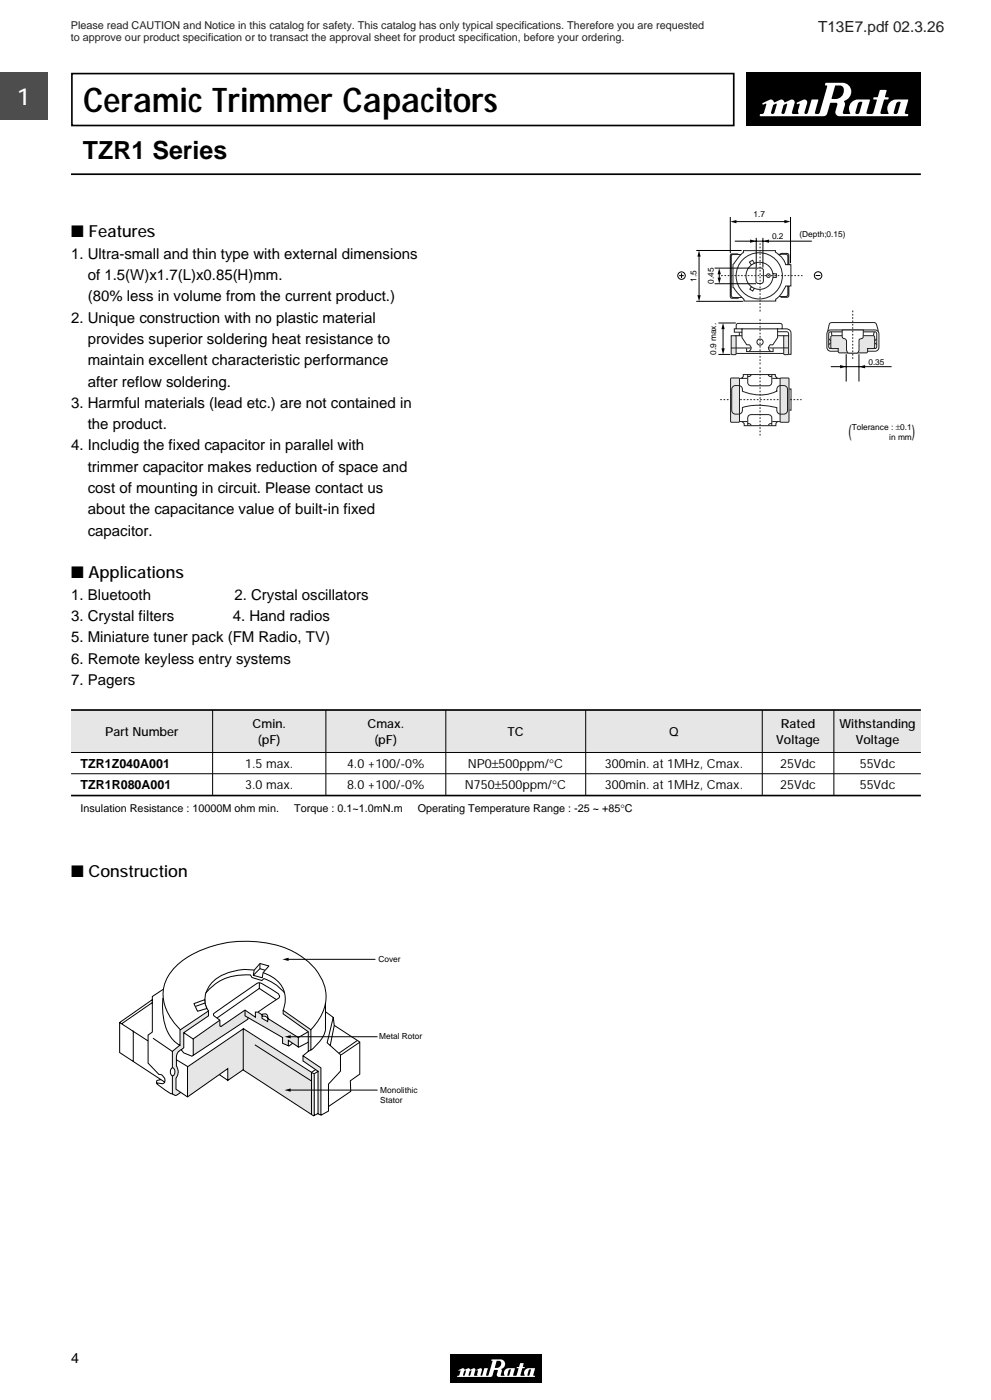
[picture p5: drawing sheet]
<svg xmlns="http://www.w3.org/2000/svg" width="210mm" height="297mm" viewBox="0 0 210 297" stroke-linecap="round" stroke-linejoin="round" font-family="sans-serif">
<path d="M95.4 287h19.3v5.9h-19.3z" fill="#000"/>
<path d="M97.1 290.4l1-.5 .4 .3-.4 1.2 .1 .2 .3-.2 .2-.9-.2-.1v-.2l.9-.2 .2 .2h.1l-.2 .4-.3 .8 .2 .2 .2-.2 .3-.9-.2-.1v-.2l.8-.2 .2 .3-.3 1.1 .1 .2h.6l.2-1.1h-.3l-.1-.2 .9-.4 .3 .4-.3 1.1 .1 .2 .3-.2 .4-1.4 .7-.1-.4 1.5 .4 .2 .2-.2 .8-2.9-.2-.1v-.3h1.9a1.05 1.05 0 0 1 1 .9 1.05 1.05 0 0 1-.8 1.2l.1 .3-.2 1h.8a1.03 1.03 0 0 1 .8-1.6l1.4 .1-.2 .7-.8-.1v-.4l-.3 .1-.3 1.2h.3l.3-.9 .8 .1-.2 .7 .5 .2 .2-.2 .4-1.4-.4-.1 .1-.2h.4l.3-.8h.7l-.2 .7 .4 .2-.5 .2-.4 1.4 .2 .2 .7-.1a1.02 1.02 0 0 1 .9-1.6l1.3 .1-.1 .5h-.8v-.3l-.4 .1-.3 1.2h.4l.3-1h.8l-.3 .9 .4 .2v.2h-7.4a.48 .48 0 0 1-.7-.6l.3-.7-.5-.2v-.4h.2a.77 .77 0 0 0 1-.8 .77 .77 0 0 0-1-.7l-.4 1.4 .2 .1v.4l-.4 .1-.3 1.1-.2 .3h-7.2v-.2l.4-.2 .3-.9h-.4z" fill="#fff"/>
<path d="M-.1 15.4h10.1v10h-10.1z" fill="#4d4d4d"/>
<path d="M15.2 15.6h140.2v11h-140.2zM15 36.9h180" fill="none" stroke="#000" stroke-width=".35"/>
<path d="M158.2 15.4h36.8v11.4h-36.8z" fill="#000"/>
<path d="M180.1 24h.1" fill="none" stroke="#000" stroke-width=".21"/>
<path d="M161.5 21.9l1.5-.8a.76 .76 0 0 1 1 .6l.2-.1v.4l-.4 .3-.5 1.6a.38 .38 0 0 0 .4 .3 .38 .38 0 0 0 .4-.4l.4-1.7-.1-.1h-.2v-.4l1-.5a.96 .96 0 0 1 1.1 .6l.2-.1-.1 .4-.4 .3-.5 1.5a.4 .4 0 0 0 .5 .4 .4 .4 0 0 0 .3-.5l.4-1.6-.1-.1h-.2l.1-.4 1.2-.5 .4 .2 .2 .4-.5 2.3 .2 .2 1.1-.1-.1-.6 .4-1.4-.1-.2-.5 .2v-.3l1.3-.7a.6 .6 0 0 1 .6 .1 .6 .6 0 0 1 .3 .6l-.6 2 .3 .4 .4-.3 .8-2.8h1.4l-.7 2.8a.59 .59 0 0 0 .6 .3 .59 .59 0 0 0 .5-.6l1.5-5.3-.4-.2 .1-.5 3.6-.1a2 2 0 0 1 1.8 1.9 2 2 0 0 1-1.5 2.1l.2 .7-.4 1.8 .2 .2h1.2l.1-.2a1.95 1.95 0 0 1 1.6-2.9h2.4l.2 .1-.4 1.3-1.4-.1 .2-.7-.2-.1-.7 .2-.6 2a.43 .43 0 0 0 .4 .5 .43 .43 0 0 0 .4-.4l.5-1.5 1.4 .1-.4 1.4 .2 .2 .9 .1 .3-.2 .8-2.8-.7-.2v-.3l.9-.1 .5-1.5h1.3l.1 .1-.4 1.3 .8 .3-.1 .3h-.8l-.8 2.8 .3 .3h1.3l.1-.2a1.95 1.95 0 0 1 1.7-2.9h2.3l.2 .1-.3 1h-1.5l.2-.5-.2-.1a.68 .68 0 0 0-.8 .4l-.5 1.8a.45 .45 0 0 0 .4 .4 .45 .45 0 0 0 .5-.3l.4-1.7h1.5l-.5 1.7 .2 .2 .6 .1-.2 .4h-14.4a.85 .85 0 0 1-.8-1.1l.4-1.4-.2-.3h-.7l.1-.8h.4a1.75 1.75 0 0 0 1.5-2.6 1.93 1.93 0 0 0-1.6-.3l-.8 2.7 .5 .2-.1 .8-.7 .1-.6 2.1a.83 .83 0 0 1-.8 .6h-13.3l-.2-.1 .1-.3 .6-.1 .2-.2 .5-1.8-.1-.1-.6 .2z" fill="#fff"/>
<path d="M152.7 58.4h17.3M161 66v-14.5M161 77.2v-9.7M152.5 84.7h17.3M161 92.3v-14.5" fill="none" stroke="#231f20" stroke-width=".21" stroke-dasharray=".4 .4" stroke-linecap="butt"/>
<g fill="none" stroke="#231f20" stroke-width=".21">
<path d="M156.4 53.9l-.2-.1h-1.2l-.3 .4v8.7a.92 .92 0 0 0 1.1 .3l.7-.1M156.9 53.9h-1.7l-.3 .4v8.4a.5 .5 0 0 0 .6 .3h1.6M157.5 53.1h6.7v.3l.5 .3a4.3 4.3 0 0 1 1.7 2.4h1.1v4.5h-1.1l-.2 .6a5.8 5.8 0 0 1-1.9 2.2v.4h-6.7v-.4l-1.4-1.4-.7-.9-.2-.2v-4.8l1.4-1.9 .8-.7zM159.8 55.8l-.4-.6-.7 .3 .4 .6M160.2 57a1.05 1.05 0 0 1 1.4 0v2.8a1.05 1.05 0 0 1-1.4 0zM163.7 58h.8l-.1 .8h-.6M164.9 53.9h1.7a1.03 1.03 0 0 1 .3 1.2v1M165.3 53.9l.2-.2h1.4a1.45 1.45 0 0 1 .2 1.4v1M155.9 69.6l.2-.9 2.8-.2a33.7 33.7 0 0 1 6.7 .2l.1 .9M157.1 70.4h-1.6v-.7h11.2a.93 .93 0 0 1 .8 1v4.4l-.5-.1M157.2 69.6v1.9l1 1.6h.5a.83 .83 0 0 1 .4 .9l-.4 .4M159.1 60.8l-.3 .5 .6 .4 .4-.6"/>
<path d="M164.7 69.6v1.9l-1 1.6h-.5a.83 .83 0 0 0-.4 .9l.4 .4M166.9 60.6v1a.92 .92 0 0 1-.4 1.2h-1.5M167.1 60.6l-.1 2.3-.3 .1h-1.2l-.2-.2"/>
<circle cx="160.8" cy="58.5" r="4.9"/>
<circle cx="160.9" cy="58.5" r="2.87"/>
<circle cx="162.8" cy="58.4" r=".39"/>
</g>
<g fill="#e6e7e9" stroke="#231f20" stroke-width=".21">
<path d="M154.9 71.1h1v3.8l-.2 .3h-.6l-.2-.3z"/>
<path d="M166 71.1h1v3.8l-.2 .3h-.6l-.2-.3z"/>
</g>
<g fill="none" stroke="#231f20" stroke-width=".21">
<path d="M154.8 73.7h4.3M155.7 71.1h1.5M155.9 74.9h10.1M156.6 70.4v.8M158.1 73.8v.7h5.6v-.7M162.8 73.7h4.2M164.7 71.1h1.4M164.7 70.3h2l.3 .4v.5"/>
<circle cx="161" cy="72.5" r=".66"/>
</g>
<g fill="#e6e7e9" stroke="#231f20" stroke-width=".21">
<path d="M154.8 80.2l1.6-.1 .2 .2v9l-.2 .2h-1.5l-.2-.2z"/>
<path d="M165.3 80.2l1.6-.1 .2 .2v9l-.2 .2h-1.5l-.2-.2z"/>
</g>
<g fill="none" stroke="#231f20" stroke-width=".21">
<path d="M158.4 79.4v.5a1.82 1.82 0 0 0 .3 1.8l2.6 .1a2.25 2.25 0 0 0 2.1-.4l.1-2M159.1 79.4l-.2 .3-.6 .1M162.8 79.4l.1 .3 .6 .1M175.4 70.2l.5-.3h9.5a.81 .81 0 0 1 .8 .9v2.8a.81 .81 0 0 1-.8 .8h-9.5a.81 .81 0 0 1-.8-.8v-2.8zM175.7 70.4h9.8l.2 .3v3l-.3 .2-9.7-.1-.2-.3v-2.8zM155.2 81.9a1.27 1.27 0 0 1 2 .6v.4a9.3 9.3 0 0 0 7.3 .1 .96 .96 0 0 1 .8-1.3h.7a.8 .8 0 0 1 .8 .8v4.5a.8 .8 0 0 1-.8 .8h-.7a.8 .8 0 0 1-.8-.8v-.6a13.8 13.8 0 0 0-7.3 0 1.08 1.08 0 0 1-.4 1.3 1.46 1.46 0 0 1-1.8-.4v-4.8zM156.6 80.2h1.7M156.6 89.3h1.7M157.2 89.4l.4 .4v.4h6.7v-.5l.3-.3M158.3 89.8a.62 .62 0 0 1 .8 .3M158.4 90.2v-1.9a2.25 2.25 0 0 1 2.1-.4h2.6a1.82 1.82 0 0 1 .4 1.8v.5M163.5 89.8a.62 .62 0 0 0-.7 .3"/>
<path d="M163.6 80.2h1.7M163.6 89.3h1.7M164.6 80.1l-.4-.4v-.3h-6.8v.4l-.3 .4M167.2 82.4h.3v4.5h-.3"/>
</g>
<path d="M176 71.3l.3-.2h8.7l.3 .3v2.2l-.3 .3h-1.2l-.1 .7-.2 .2h-5.7l-.2-.2v-.7h-1.3l-.3-.2z" fill="#e6e6e6" stroke="#231f20" stroke-width=".21"/>
<path d="M175.3 70.2l.3-1.5a.68 .68 0 0 1 1-.3h8.6a1.82 1.82 0 0 1 .8 1.7v.1M175.6 71.8l.4 .4M176 72.6l-.5 .4M176 70.3l.2 .8M185.2 70.3l-.2 .8M185.3 72.6l.4 .4M185.7 71.8l-.4 .4" fill="none" stroke="#231f20" stroke-width=".21"/>
<path d="M178.4 69.9h4.5v.5a1.03 1.03 0 0 1-.5 1.4l-.4 .2v1.5a1.26 1.26 0 0 1-.4 1.3h-.7a1.57 1.57 0 0 1-1.4-.1l-.2-.5v-1.1a1.01 1.01 0 0 0-.5-1.4l-.4-.3z" fill="#fff" stroke="#231f20" stroke-width=".21"/>
<g fill="none" stroke="#000" stroke-width=".21">
<path d="M143.8 58.4h1M144.4 57.9v1M147.5 53.1h9.6M148.1 54.2v8.6M151.4 56.8h8.7M152.3 57.9v1.2M154.7 46v7.6M155.6 51.1h16.4M155.7 47h10.6M160.2 50.4v6.4M161.6 50.4v6.3M167.4 46v9.8"/>
<path d="M172.8 58.4h1M147.5 63.9h9.9M151.4 60.1h8.7M152.2 68.5h3.7M152.2 75.1h2.5M153.1 69.6v4.5M176 77.7h12.9M179.2 75.1v5.8M181.9 75.1v5.8"/>
<circle cx="144.4" cy="58.4" r=".79"/>
<circle cx="173.3" cy="58.4" r=".79"/>
</g>
<path d="M148.1 53.1l.3 1.3h-.7zM152 58.8h.7l-.4 1.3zM152.3 56.8l.4 1.3h-.7zM154.7 47l1.3-.4v.7zM158.9 50.8l1.3 .3-1.3 .4zM161.6 51.1l1.3-.3v.7zM166.1 46.6l1.3 .4-1.3 .3zM147.7 62.6h.7l-.3 1.3zM152.8 73.8h.7l-.3 1.3zM153.1 68.5l.4 1.2h-.7zM177.9 77.4l1.3 .3-1.3 .4zM181.9 77.7l1.3-.3v.7z" fill="#000"/>
<path d="M180.6 76v-10.5" fill="none" stroke="#231f20" stroke-width=".21" stroke-dasharray=".4 .4" stroke-linecap="butt"/>
<path d="M15 150.5h180v9h-180z" fill="#e6e6e6"/>
<path d="M15 150.5h180M15 168.6h180" fill="none" stroke="#000" stroke-width=".35"/>
<path d="M15 159.5h180M45 150.5v18M69 150.5v18M94.4 150.5v18M124.1 150.5v18M161.5 150.5v18M176.6 150.5v18M15 164h180" fill="none" stroke="#000" stroke-width=".21"/>
<g fill="#e6e6e6">
<path d="M39.7 226.1l11.9-8.1 15 9.7v8.8l-15-9.8-3.3 2.3-.1-2.5-8.5 6z"/>
<path d="M40.9 220.2l5.7-4v1.3l5.3-3.4 2.2 1.5v-1.1h.5l.9 .5v.8l1.2 .7v-.7l6.5 4.1v2.1l-2.1-1.5v1.2l-1.2-.6v-1.2l-7.1-4.1-11.9 7.8z"/>
<path d="M60 214.1l5.8 4.2v4.2l-.5 .3v-4.1l-5.3-3.8z"/>
<path d="M64.2 223.8l3.8 2.6v10l-.7-.3 .1-9.1-3.3-2.1z"/>
<path d="M38.2 218.3l6-4v1l-5.3 3.6v3.2l-.5 .4a1.75 1.75 0 0 0-1 2v1.6a2.14 2.14 0 0 1-.1 2.4v2.3l.8 .9a1.01 1.01 0 0 1-1.6 .2v-9l1.5-1.3z"/>
</g>
<g fill="none" stroke="#000" stroke-width=".21">
<path d="M25.3 216.7l6 3.9M28.2 218.4v6.5M32.3 211.8l-7 4.9v6.4l9.6 6.2M32.3 212.5l-6.5 4.4M34.5 211.5a13.8 13.8 0 0 0 1.6 8.3l.9 .9 1.1 .8v-3.3M34.6 209.6l-2.3 1.6v7.5l-.9 .6v6l2.3 2.4a1.17 1.17 0 0 1 1.1 .6 1.17 1.17 0 0 1-.2 1.3l-1.4-.1M44.2 214.3v1l-5.3 3.5v3.2l-.5 .5a1.75 1.75 0 0 0-1 2v1.5a2.14 2.14 0 0 1-.1 2.5v2.3l2.4 1.7 8.5-6v2.5l3.3-2.3 14.9 9.8 .9-.5 .7 .3 1.6-.8v-5.7l2.5-2.8v-3.5l-2.8-2.5 1.3-5.4-1.6-1.2M45.3 214.8l9.2-6.4a1.32 1.32 0 0 1 1.3 .2 11 11 0 0 1 3.4 2.4v.3l-.3 .3-4.3 2.9h-.5v1.1l-2.2-1.5-5.1 3.4-.2-.1v-1.2l-1.3-.9zM46.6 216.2l-5.7 4-2-1.4M51.5 218v8.7M51.9 214.1v1.2l8 4.6v1.2l1.2 .5v-1.1l2.2 1.4 2.1-1.1M52.6 215.6l-.1 .4-11.9 7.8-1.7-.7-.5-.6"/>
<path d="M54.6 214.5l.9 .6M54.9 208.2v1.3M55.5 215h.1a.75 .75 0 0 1 1.1 .3v1.2l-1.2-.7zM55.5 215.4a1.07 1.07 0 0 1 1.3 .5M56.7 215.8l6.5 4.1 2.1-1.3M58.6 211.9l-3.7-2.4-8.9 6.2M60 214.1v.8l5.3 3.7v4.2M60.9 203.3h18.6M61.3 219.7h18.7M63.2 219.9v2M65.8 218.2v4.3M68.9 212.5v3.8a6 6 0 0 1-2.5 5.8l-2.2 1.6v1.1l3.2 2.2-.9 .6-14.9-9.6-11.8 8-2.4-1.4"/>
<path d="M70.6 215.6l.2 1.7-.9 4.3M70.8 217.3l5.4 3.5v6.8l-2 1.4 .1 2.3-4.7 3.2M32.4 220l4.1 2.8 1.5-1.3M36.5 222.8v9h-.4l-1.9-1.3a1.47 1.47 0 0 1-1-1.3l.1-.2 .8-.2M38.2 231.6l-1 .5-.7-.3M39.7 226v6.5M40.9 220.2v3.4M46.5 227.8l1.8 1.2M54 221.4l11.9 7.6M61.3 231h18.7M61.9 221.1l-.8 .6M64.2 223.7l3.8 2.6v10"/>
<path d="M66.6 227.7v8.8M67.4 227v9.1M76.1 220.9l-3.9 2.7"/>
</g>
<path d="M59.8 203.3l1.3-.3v.7zM60.3 219.7l1.3-.3v.7zM60.3 231l1.3-.3v.7z" fill="#000"/>
<path d="M36.4 226.4l.2-.1a.99 .99 0 0 1 0 1.7 1.02 1.02 0 0 1-.2-1.6z" fill="#fff" stroke="#000" stroke-width=".21"/>
<path d="M37.6 204.4a23.4 23.4 0 0 1 25.1-2.4 11.8 11.8 0 0 1 6.3 8.5 9.8 9.8 0 0 1-3.2 7.7l-5.8-4.1a5.7 5.7 0 0 0-2.9-7.4 10.4 10.4 0 0 0-12.6 2l-.7 1.4a4.1 4.1 0 0 0 .4 4.1l-6 4a11.9 11.9 0 0 1-3.7-7.1 8.2 8.2 0 0 1 3.1-6.7z" fill="none" stroke="#000" stroke-width=".21"/>
<path d="M55.1 204.2l1.9 .5-1.3 1.4-.2 1.1-1.9-.5 .2-1.1z" fill="#fff" stroke="#000" stroke-width=".21"/>
<path d="M55.1 204.2v1.1l-1.5 1.4" fill="none" stroke="#000" stroke-width=".21"/>
<g fill="#fff" stroke="#000" stroke-width=".21">
<path d="M55.1 205.3l1 .3z"/>
<path d="M41.1 212.7l2.3-.9v.8l.4 1.1-2 .6z"/>
<path d="M41.4 213.3l2-.7z"/>
</g>
<path d="M60.2 210.4a9.3 9.3 0 0 0-4.3-3l-.4 .4-2.1-.6-.4-.6a10.2 10.2 0 0 0-9.4 3.8M66.8 226.7l-.8 .6v9M75.7 220.5l-3.9 2.7" fill="none" stroke="#000" stroke-width=".21"/>
<text font-size="7.2" x="17.6" y="23.8">Ceramic Trimmer Capacitors</text>
<text font-size="5.3" x="17.6" y="33.7">TZR1 Series</text>
<text font-size="5" fill="#fff" x="3.7" y="22.2">1</text>
<g font-size="3.5">
<text x="15" y="50.3">■ Features</text>
<text x="179.7" y="92.5">(</text>
<text x="193.1" y="92.5">)</text>
<text x="15" y="122.6">■ Applications</text>
<text x="15" y="185.8">■ Construction</text>
</g>
<text font-size="3.2" fill="#231f20" x="173.3" y="6.8">T13E7.pdf 02.3.26</text>
<g font-size="3.2">
<text x="15" y="54.8">1. Ultra-small and thin type with external dimensions</text>
<text x="18.6" y="59.3">of 1.5(W)x1.7(L)x0.85(H)mm.</text>
<text x="18.6" y="63.9">(80% less in volume from the current product.)</text>
<text x="15" y="68.4">2. Unique construction with no plastic material</text>
<text x="18.6" y="72.9">provides superior soldering heat resistance to</text>
<text x="18.6" y="77.4">maintain excellent characteristic performance</text>
<text x="18.6" y="81.9">after reflow soldering.</text>
<text x="15" y="86.4">3. Harmful materials (lead etc.) are not contained in</text>
<text x="15" y="95.5">4. Includig the fixed capacitor in parallel with</text>
<text x="18.6" y="91">the product.</text>
<text x="18.6" y="100">trimmer capacitor makes reduction of space and</text>
<text x="18.6" y="104.5">cost of mounting in circuit. Please contact us</text>
<text x="18.6" y="109">about the capacitance value of built-in fixed</text>
<text x="18.6" y="113.5">capacitor.</text>
<text x="15" y="127.1">1. Bluetooth</text>
<text x="15" y="131.6">3. Crystal filters</text>
<text x="49.3" y="131.6">4. Hand radios</text>
<text x="49.6" y="127.1">2. Crystal oscillators</text>
<text x="15" y="136.1">5. Miniature tuner pack (FM Radio, TV)</text>
<text x="15" y="140.6">6. Remote keyless entry systems</text>
<text x="15" y="145.1">7. Pagers</text>
</g>
<text font-size="3" x="15" y="288.9">4</text>
<g font-size="2.6">
<text x="22.3" y="156">Part Number</text>
<text x="53.5" y="154.2">Cmin.</text>
<text x="77.8" y="154.2">Cmax.</text>
<text x="107.5" y="156">TC</text>
<text x="141.7" y="156">Q</text>
<text x="165.4" y="154.2">Rated</text>
<text x="177.8" y="154.2">Withstanding</text>
<text x="54.7" y="157.7">(pF)</text>
<text x="79.4" y="157.7">(pF)</text>
<text x="164.4" y="157.7">Voltage</text>
<text x="181.3" y="157.7">Voltage</text>
<text x="17" y="162.7">TZR1Z040A001</text>
<text x="17" y="167.2">TZR1R080A001</text>
<text x="51.9" y="162.7">1.5 max.</text>
<text x="51.9" y="167.2">3.0 max.</text>
<text x="73.5" y="162.7">4.0 +100/-0%</text>
<text x="73.5" y="167.2">8.0 +100/-0%</text>
<text x="98.5" y="167.2">N750±500ppm/°C</text>
<text x="99.1" y="162.7">NP0±500ppm/°C</text>
<text x="128.1" y="162.7">300min. at 1MHz, Cmax.</text>
<text x="128.1" y="167.2">300min. at 1MHz, Cmax.</text>
<text x="165.3" y="162.7">25Vdc</text>
<text x="165.3" y="167.2">25Vdc</text>
<text x="182.1" y="162.7">55Vdc</text>
<text x="182.1" y="167.2">55Vdc</text>
</g>
<g font-size="2.3" fill="#231f20">
<text x="15" y="6.1">Please read CAUTION and Notice in this catalog for safety. This catalog has only typical specifications. Therefore you are requested</text>
<text x="15" y="8.8">to approve our product specification or to transact the approval sheet for product specification, before your ordering.</text>
</g>
<g font-size="2.3">
<text x="17" y="172.1">Insulation Resistance : 10000M ohm min.</text>
<text x="62.3" y="172.1">Torque : 0.1~1.0mN.m</text>
<text x="88.5" y="172.1">Operating Temperature Range : -25 ~ +85°C</text>
</g>
<g font-size="1.8">
<text x="159.6" y="46">1.7</text>
<text x="163.5" y="50.6">0.2</text>
<text x="169.3" y="50.3">(Depth;0.15)</text>
<text x="147.5" y="59.8" transform="rotate(-90 147.5 59.8)">1.5</text>
<text x="151.2" y="60.1" transform="rotate(-90 151.2 60.1)">0.45</text>
<text x="151.7" y="75.2" transform="rotate(-90 151.7 75.2)">0.9 max.</text>
<text x="183.9" y="77.3">0.35</text>
<text x="180.4" y="91.2">Tolerance : ±0.1</text>
<text x="188.3" y="93.3">in mm</text>
<text x="80.2" y="203.8">Cover</text>
<text x="80.3" y="220.2">Metal Rotor</text>
<text x="80.5" y="231.5">Monolithic</text>
<text x="80.5" y="233.7">Stator</text>
</g>
</svg>
